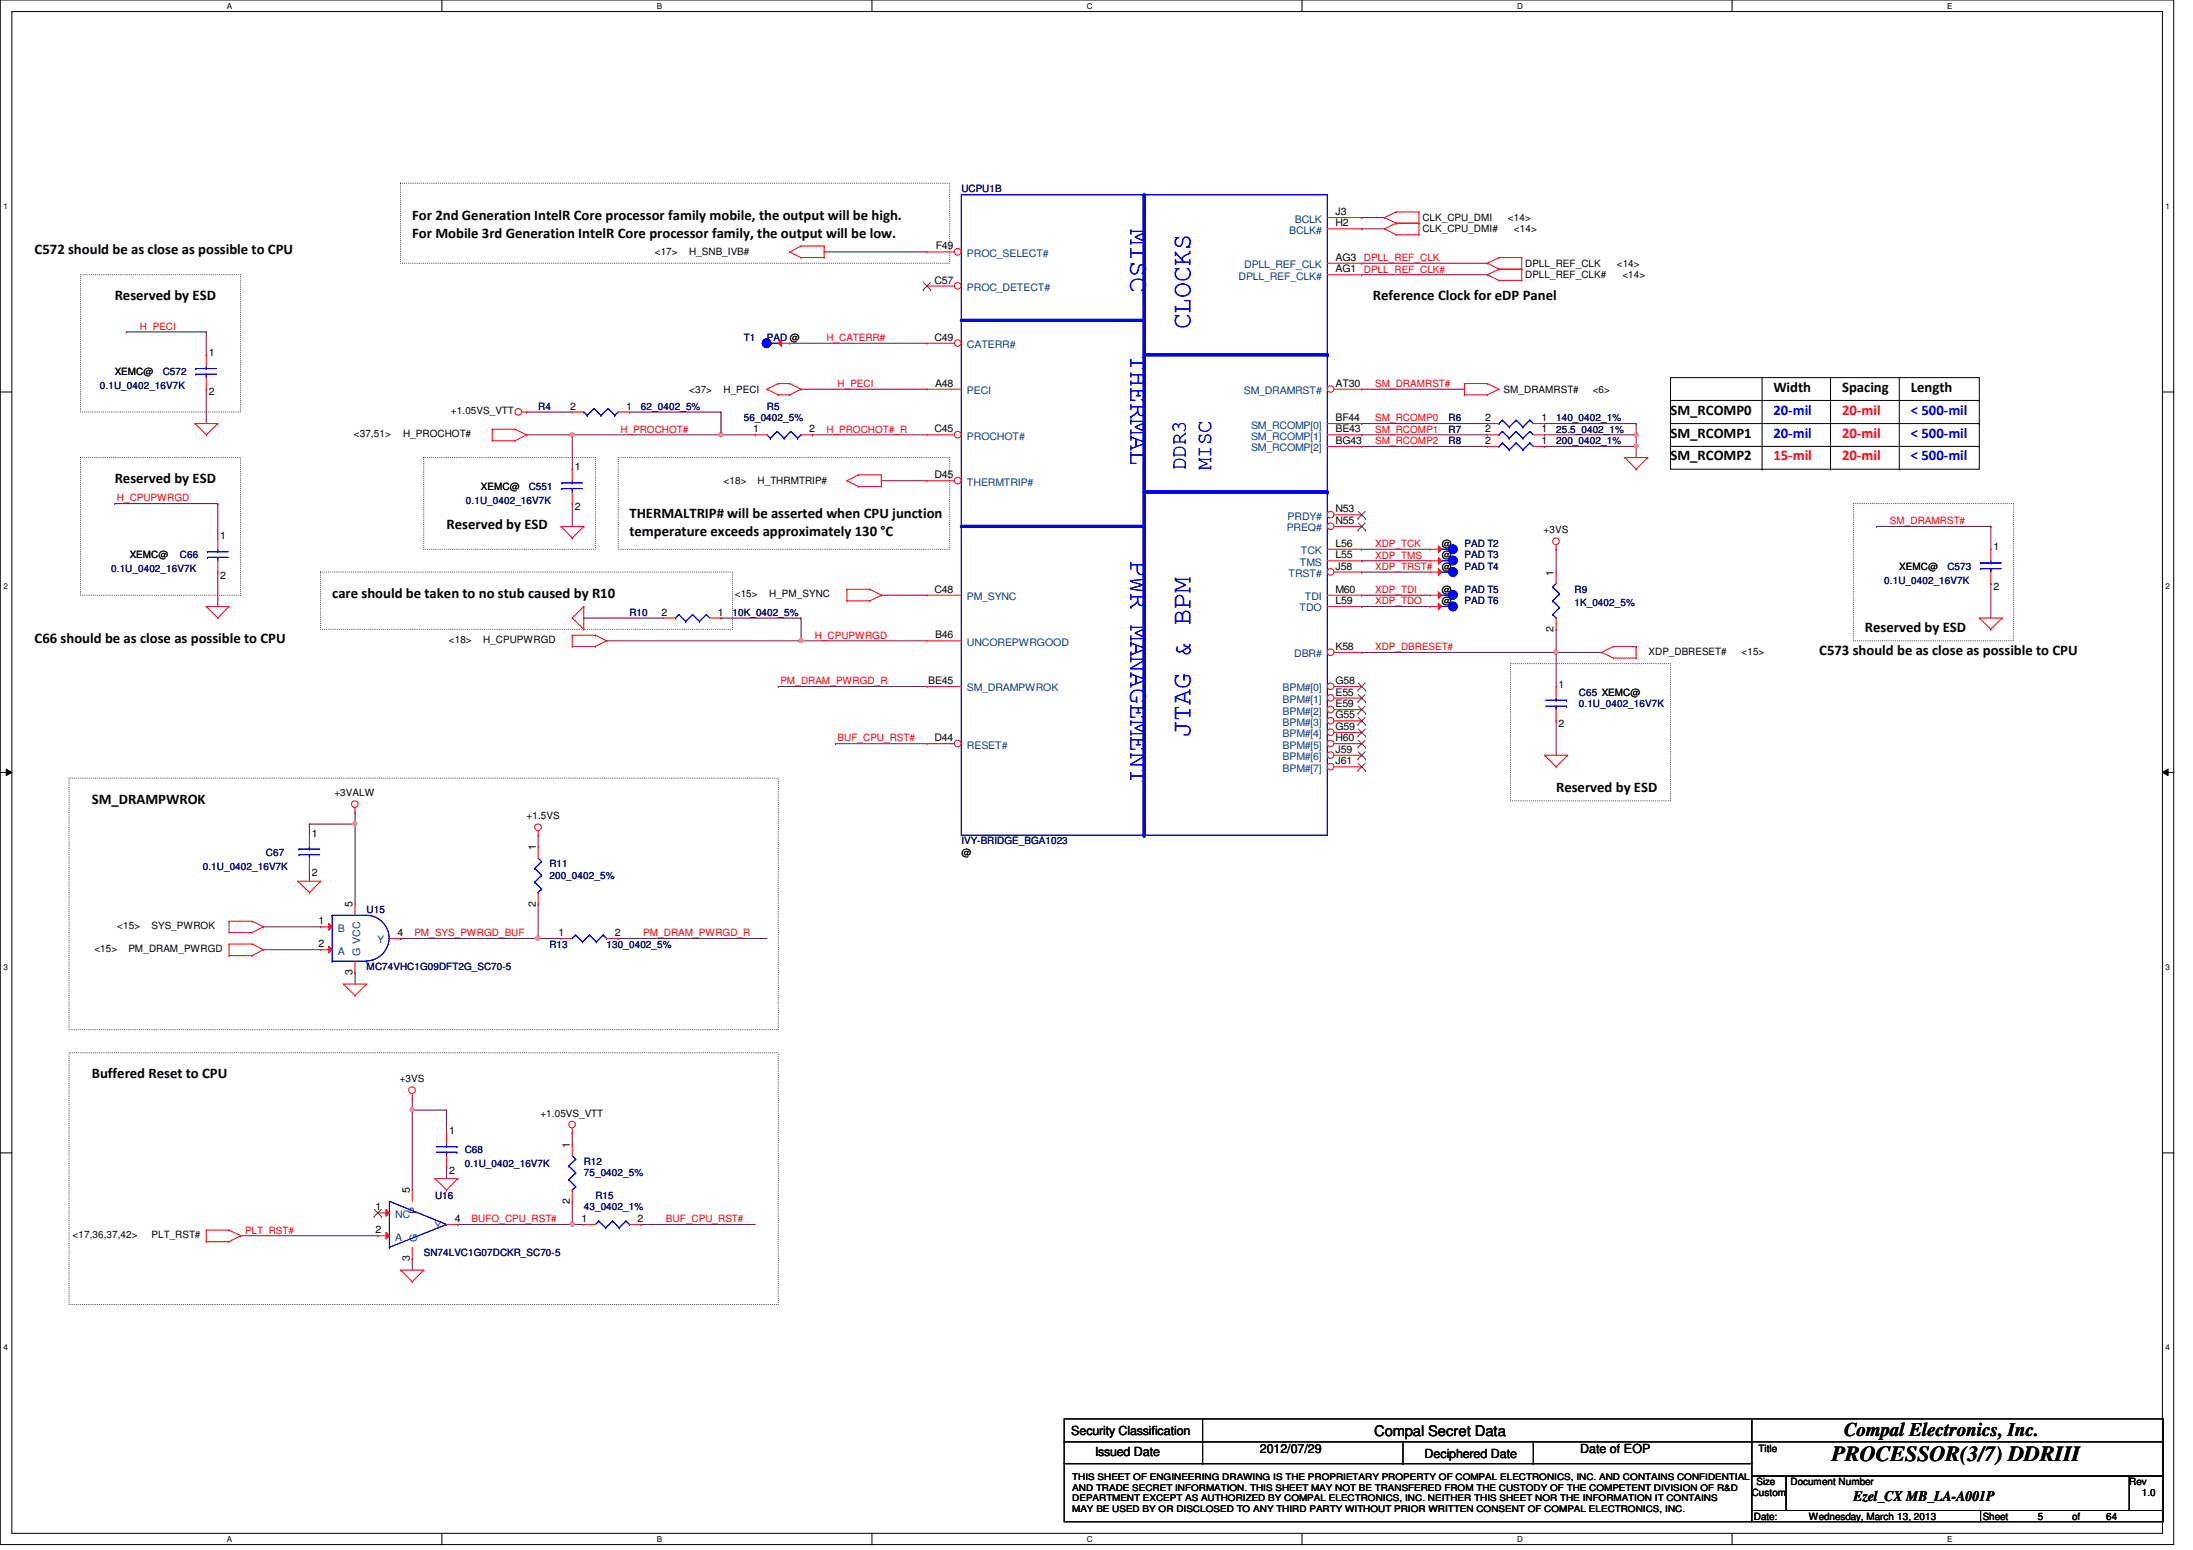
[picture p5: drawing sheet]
<svg xmlns="http://www.w3.org/2000/svg" width="297mm" height="210mm" viewBox="0 0 297 210" stroke-linecap="round" stroke-linejoin="round" font-family="sans-serif">
<path d="M0 0h294.4v209.2h-294.4zM1.6 1.6h291.3v206h-291.3z" fill="none" stroke="#000" stroke-width=".14"/>
<g fill="#fff">
<path d="M30.7 .2h.7v1.2h-.7z"/>
<path d="M30.7 207.9h.7v1.1h-.7z"/>
</g>
<path d="M59.9 0v1.6M59.9 207.6v1.6" fill="none" stroke="#000" stroke-width=".14"/>
<g fill="#fff">
<path d="M89 .2h.7v1.2h-.7z"/>
<path d="M89 207.9h.7v1.1h-.7z"/>
</g>
<path d="M118.1 0v1.6M118.1 207.6v1.6" fill="none" stroke="#000" stroke-width=".14"/>
<g fill="#fff">
<path d="M147.2 .2h.8v1.2h-.8z"/>
<path d="M147.2 207.9h.8v1.1h-.8z"/>
</g>
<path d="M176.4 0v1.6M176.4 207.6v1.6" fill="none" stroke="#000" stroke-width=".14"/>
<g fill="#fff">
<path d="M205.5 .2h.7v1.2h-.7z"/>
<path d="M205.5 207.9h.7v1.1h-.7z"/>
</g>
<path d="M234.6 0v1.6M234.6 207.6v1.6" fill="none" stroke="#000" stroke-width=".14"/>
<g fill="#fff">
<path d="M263.7 .2h.8v1.2h-.8z"/>
<path d="M263.7 207.9h.8v1.1h-.8z"/>
<path d="M.5 27.3h.6v1.2h-.6z"/>
<path d="M293.3 27.3h.6v1.2h-.6z"/>
<path d="M.5 78.8h.6v1.2h-.6z"/>
<path d="M293.3 78.8h.6v1.2h-.6z"/>
</g>
<path d="M0 53.1h1.6M292.9 53.1h1.6" fill="none" stroke="#000" stroke-width=".14"/>
<g fill="#fff">
<path d="M.5 130.3h.6v1.2h-.6z"/>
<path d="M293.3 130.3h.6v1.2h-.6z"/>
</g>
<path d="M0 104.6h1.6M.8 104.1l.8 .5-.8 .4zM292.9 104.6l.8-.5v.9zM292.9 104.6h1.6" fill="none" stroke="#000" stroke-width=".14"/>
<path d="M.8 104.1l.8 .5-.8 .4zM292.9 104.6l.8-.5v.9z" fill="#000"/>
<g fill="#fff">
<path d="M.5 181.9h.6v1.1h-.6z"/>
<path d="M293.3 181.9h.6v1.1h-.6z"/>
</g>
<g fill="none" stroke="#000" stroke-width=".14">
<path d="M226.3 51.1h41.8v12.4h-41.8zM226.3 54.2h41.8M226.3 57.4h41.8M238.7 51.1v12.4M247.9 51.1v12.4M257.3 51.1v12.4M268.1 54.2h.1M268.1 57.4h.1M226.3 60.5h41.8M238.7 63.5h.1M247.9 63.5h.1M257.3 63.5h.1"/>
<path d="M268.1 60.5h.1M0 156.1h1.6M292.9 156.1h1.6"/>
</g>
<path d="M10.9 37.2h21.7v18.6h-21.7zM54.3 24.8h74.3v10.8h-74.3zM10.9 62h21.7v18.6h-21.7zM43.4 77.5h55.8v7.7h-55.8zM57.4 62h23.2v12.4h-23.2zM83.7 62h44.9v12.4h-44.9zM251.1 68.2h21.6v18.6h-21.6zM204.6 89.9h21.7v18.6h-21.7zM9.4 105.4h96v34h-96zM9.4 142.6h96v34.1h-96z" fill="none" stroke="#000" stroke-width=".14" stroke-dasharray="0 .3"/>
<path d="M221.6 58.9h.1M221.6 58.9v1.6" fill="none" stroke="#800040" stroke-width=".14"/>
<circle cx="221.6" cy="58.9" r=".3" fill="#f0f"/>
<circle cx="221.6" cy="58.9" r=".3" fill="none" stroke="#f0f" stroke-width=".14"/>
<g fill="none" stroke="#800040" stroke-width=".14">
<path d="M107 46.5h.1M107 46.5h18.6M119.4 65.1h.1M119.4 65.1h6.2M184.4 74.4h.1M184.4 75.9h.1M184.4 77.5h.1M184.4 74.4h9.3M184.4 75.9h9.3M184.4 77.5h9.3M108.5 86.8h.1M108.5 86.8h17.1"/>
<path d="M184.4 80.6h.1M184.4 82.1h.1M184.4 80.6h9.3M184.4 82.1h9.3M210.8 88.3h.1M210.8 88.3h6.2"/>
</g>
<circle cx="210.7" cy="88.3" r=".29" fill="#f0f"/>
<circle cx="210.7" cy="88.3" r=".29" fill="none" stroke="#f0f" stroke-width=".14"/>
<path d="M111.6 34.1h.1M111.6 34.1h14M209.2 57.4h.1M209.2 58.9h.1M209.2 57.4h12.4M209.2 58.9h12.4M209.2 60.5h.1M209.2 60.5h12.4M221.6 60.5h.1M221.6 60.5v1.5" fill="none" stroke="#800040" stroke-width=".14"/>
<circle cx="221.6" cy="60.4" r=".3" fill="#f0f"/>
<circle cx="221.6" cy="60.4" r=".3" fill="none" stroke="#f0f" stroke-width=".14"/>
<path d="M97.7 58.9h.1M97.7 58.9h4.6M110.1 58.9h.1M110.1 58.9h15.5M184.4 58.9h.1M184.4 57.4h.1M184.4 58.9h17.1M184.4 57.4h17.1M184.4 60.5h.1M184.4 60.5h17.1" fill="none" stroke="#800040" stroke-width=".14"/>
<circle cx="97.7" cy="58.9" r=".3" fill="#f0f"/>
<circle cx="97.7" cy="58.9" r=".3" fill="none" stroke="#f0f" stroke-width=".14"/>
<path d="M71.3 55.8h.1M71.3 55.8h6.2M77.5 58.9h.1M85.3 55.8h.1M85.3 55.8h12.4M97.7 55.8h.1M97.7 55.8v3.1h-20.2" fill="none" stroke="#800040" stroke-width=".14"/>
<circle cx="77.5" cy="58.9" r=".3" fill="#f0f"/>
<circle cx="77.5" cy="58.9" r=".3" fill="none" stroke="#f0f" stroke-width=".14"/>
<g fill="none" stroke="#800040" stroke-width=".14">
<path d="M184.4 31h.1M184.4 29.5h.1M184.4 37.2h.1M184.4 35.6h.1M184.4 31h3.1M184.4 29.5h3.1M184.4 37.2h17.1M184.4 35.6h17.1M108.5 52.7h.1M108.5 52.7h17.1M184.4 52.7h.1M184.4 52.7h14"/>
<path d="M221.6 57.4h.1M221.6 57.4v1.5M97.7 83.7h.1M97.7 83.7h10.8M105.4 93h.1M105.4 93h20.2M108.5 83.7h.1M108.5 83.7v3.1M119.4 80.6h.1M119.4 80.6h6.2"/>
</g>
<circle cx="108.5" cy="86.8" r=".29" fill="#f0f"/>
<circle cx="108.5" cy="86.8" r=".29" fill="none" stroke="#f0f" stroke-width=".14"/>
<g fill="none" stroke="#800040" stroke-width=".14">
<path d="M79.1 83.7h.1M79.1 83.7h10.8M82.2 86.8h.1M82.2 86.8h26.3M41.9 111.6h.1M41.9 111.6h6.2M41.9 111.6v1.5M72.9 113.1h.1M72.9 113.1v1.6M48.1 131.7h.1M48.1 131.7v1.6M54.3 127.1h.1"/>
<path d="M54.3 127.1h21.7M72.9 122.4h.1M72.9 127.1h.1M72.9 122.4v4.7"/>
</g>
<circle cx="72.9" cy="127" r=".3" fill="#f0f"/>
<circle cx="72.9" cy="127" r=".3" fill="none" stroke="#f0f" stroke-width=".14"/>
<path d="M48.1 110h.1M48.1 111.6h.1M48.1 110v12.4M35.7 125.5h.1M35.7 125.5h7.7" fill="none" stroke="#800040" stroke-width=".14"/>
<circle cx="48" cy="111.5" r=".29" fill="#f0f"/>
<circle cx="48" cy="111.5" r=".29" fill="none" stroke="#f0f" stroke-width=".14"/>
<path d="M35.7 128.6h.1M35.7 128.6h7.7M83.7 127.1h.1M83.7 127.1h20.2M55.8 150.3h.1M55.8 148.8h.1M55.8 150.3h4.7M55.8 148.8v1.5M77.5 165.8h.1M77.5 165.8h1.6" fill="none" stroke="#800040" stroke-width=".14"/>
<circle cx="77.5" cy="165.8" r=".3" fill="#f0f"/>
<circle cx="77.5" cy="165.8" r=".3" fill="none" stroke="#f0f" stroke-width=".14"/>
<path d="M55.8 150.3h.1M55.8 150.3v10.9M60.5 150.3h.1M60.5 150.3v3.1M77.5 153.4h.1M77.5 153.4v1.5M55.8 170.4h.1M55.8 170.4v1.6M77.5 162.7h.1M77.5 162.7v3.1M86.8 165.8h.1M86.8 165.8h15.5" fill="none" stroke="#800040" stroke-width=".14"/>
<circle cx="55.8" cy="150.3" r=".29" fill="#f0f"/>
<circle cx="55.8" cy="150.3" r=".29" fill="none" stroke="#f0f" stroke-width=".14"/>
<g fill="none" stroke="#800040" stroke-width=".14">
<path d="M17.1 45h.1M17.1 45h10.8M27.9 45h.1M27.9 52.7h.1M27.9 45v3M27.9 52.7v4.7M71.3 58.9h.1M71.3 58.9h6.2v4.6M15.5 68.2h.1M15.5 68.2h14M29.5 77.5h.1M29.5 68.2h.1"/>
<path d="M29.5 68.2v4.7M29.5 77.5v4.6M77.5 63.5h.1M77.5 68.2h.1M77.5 68.2v3.1M210.8 74.4h.1M210.8 74.4v3.1M254.2 71.3h.1M254.2 71.3h15.5M269.7 71.3h.1M269.7 79h.1M269.7 71.3v3.1"/>
<path d="M269.7 79v4.7M184.4 88.3h.1M184.4 88.3h26.4M210.8 85.2h.1M210.8 88.3h.1M210.8 97.6h.1M210.8 85.2v7.8M210.8 97.6v4.7M41.9 117.8h.1M41.9 117.8v1.5M113.2 100.7h.1M113.2 100.7h12.4"/>
<path d="M60.5 158.1h.1M60.5 158.1v1.5M32.6 167.3h.1M32.6 167.3h18.6M62 165.8h.1M62 165.8h15.5"/>
</g>
<g fill="none" stroke="#f00" stroke-width=".14">
<path d="M107 34.1h.1M107 34.1l1.5 .8M108.5 33.3h.1M108.5 34.9h.1M108.5 33.3l-1.5 .8M108.5 33.3h3.1M108.5 34.9h3.1M111.6 33.3h.1M111.6 34.9h.1M111.6 33.3v1.6M187.5 31h.1M187.5 29.5h.1"/>
<path d="M187.5 31l1.6 .8M187.5 29.5l1.6 .7M189.1 31.8h.1M189.1 30.2h.1M189.1 28.7h.1M189.1 31.8h3.1M189.1 30.2l-1.6 .8M189.1 30.2h3.1M189.1 28.7l-1.6 .8M189.1 28.7h3.1M192.2 30.2h.1M192.2 31.8h.1"/>
<path d="M192.2 28.7h.1M192.2 28.7v3.1M201.5 35.6h.1M201.5 37.2h.1M201.5 35.6l1.5 .8M201.5 37.2l1.5 .8M203 36.4h.1M203 34.9h.1M203 38h.1M203 34.9h3.1M203 36.4h3.1M203 34.9l-1.5 .7"/>
<path d="M203 38h3.1M203 36.4l-1.5 .8M206.1 34.9h.1M206.1 36.4h.1M206.1 38h.1M206.1 34.9v3.1M26.4 57.4h.1M26.4 57.4h3.1M26.4 57.4l1.5 1.5M27.9 58.9h.1M29.5 57.4h.1M29.5 57.4l-1.6 1.5"/>
<path d="M66.7 59.7h.1M66.7 58.1h.1M66.7 58.1h3.1M66.7 59.7h3.1M66.7 58.1v1.6M69.8 58.1h.1M69.8 59.7h.1M69.8 58.1l1.5 .8M70.7 55.8h.6M71.3 58.9h.1M71.3 55.8h.1M71.3 58.9l-1.5 .8"/>
<path d="M103.9 52.7h.1M103.9 52.7l1.5 .8M105.4 51.9h.1M105.4 53.5h.1M105.4 51.9h1.6M105.4 53.5h1.6M105.4 51.9l-1.5 .8M107 51.9h.1M107 53.5h.1M107 51.9l1.5 .8M108.5 52.7h.1M108.5 52.7l-1.5 .8"/>
<path d="M198.4 51.9h.1M198.4 53.5h.1M198.4 51.9h3.1M198.4 51.9v1.6M198.4 53.5h3.1M201.5 51.9h.1M201.5 53.5h.1M201.5 58.9h.1M201.5 51.9l1.5 .8M201.5 58.9h1.5M203 52.7h.1M203 52.7l-1.5 .8"/>
<path d="M207.7 58.9h1.5M209.2 58.9h.1M29.5 72.9h.1M29.5 77.5h.1M29.5 72.9v1.5M29.5 75.9v1.6M76 71.3h.1M76 71.3h3.1M76 71.3l1.5 1.6M77.5 72.9h.1M79.1 71.3h.1M79.1 71.3l-1.6 1.6"/>
<path d="M114.7 65.1h.1M114.7 79.8h.1M114.7 65.1l1.5 .8M114.7 79.8h3.1M114.7 79.8v1.6M116.2 64.3h.1M116.2 65.9h.1M116.2 64.3l-1.5 .8M116.2 64.3h3.2M116.2 65.9h3.2M117.8 79.8h.1M117.8 79.8l1.6 .8"/>
<path d="M119.4 64.3h.1M119.4 65.9h.1M119.4 64.3v1.6M210.8 74.4h.1M210.8 73.8v.6M220.1 62h.1M220.1 62h3.1M220.1 62l1.5 1.5M221.6 63.5h.1M223.2 62h.1M223.2 62l-1.6 1.5M27.9 82.1h.1"/>
<path d="M27.9 82.1h3.1M27.9 82.1l1.6 1.6M29.5 83.7h.1M31 82.1h.1M31 82.1l-1.5 1.6M77.5 87.5h.1M77.5 86h.1M77.5 83.7h.1M77.5 87.5h3.1M77.5 86h3.1M77.5 86v1.5M77.5 83.7l1.6 1.5"/>
<path d="M79.1 85.2h.1M79.1 82.1h.1M79.1 82.1v3.1M79.1 82.1l-1.6 1.6M80.6 86h.1M80.6 87.5h.1M80.6 86l1.6 .8M82.2 86.8h.1M82.2 86.8l-1.6 .7M114.7 81.4h.1M114.7 81.4h3.1M117.8 81.4h.1"/>
<path d="M119.4 80.6h.1M119.4 80.6l-1.6 .8M217 88.3h.1M217 88.3l1.5 .8M218.5 87.5h.1M218.5 89.1h.1M218.5 87.5h3.1M218.5 87.5l-1.5 .8M218.5 89.1h3.1M221.6 89.1h.1M221.6 87.5h.1M221.6 87.5v1.6"/>
<path d="M268.1 83.7h.1M268.1 83.7h3.1M268.1 83.7l1.6 1.5M269.7 85.2h.1M271.2 83.7h.1M271.2 83.7l-1.5 1.5M40.3 119.3h.1M40.3 119.3h3.1M40.3 119.3l1.6 1.6M43.4 119.3h.1M43.4 119.3l-1.5 1.6M48.1 110h.1"/>
<path d="M48.1 109.4v.6M72.9 113.1h.1M72.9 114.7h.1M72.9 112.5v.6M72.9 114.7v1.5M209.2 102.3h.1M209.2 102.3h3.1M209.2 102.3l1.6 1.5M210.8 103.8h.1M212.3 102.3h.1M212.3 102.3l-1.5 1.5M31 129.4h.1"/>
<path d="M31 127.8h.1M31 126.3h.1M31 124.8h.1M31 127.8h3.2M31 129.4h3.2M31 124.8v1.5M31 127.8v1.6M31 124.8h3.2M31 126.3h3.2M34.2 127.8h.1M34.2 129.4h.1M34.2 124.8h.1"/>
<path d="M34.2 126.3h.1M34.2 127.8l1.5 .8M34.2 124.8l1.5 .7M35.7 128.6h.1M35.7 125.5h.1M35.7 128.6l-1.5 .8M35.7 125.5l-1.5 .8M41.9 120.9h.1M46.5 133.3h.1M46.5 133.3h3.2M46.5 133.3l1.6 1.5M48.1 134.8h.1"/>
<path d="M49.7 133.3h.1M49.7 133.3l-1.6 1.5M72.9 122.4h.1M72.9 120.9v1.5M55.8 148.8h.1M55.8 148.1v.7M58.9 159.6h.1M58.9 159.6h3.1M58.9 159.6l1.6 1.6M62 159.6h.1M62 159.6l-1.5 1.6M77.5 153.4h.1"/>
<path d="M77.5 152.8v.6M27.9 168.1h.1M27.9 166.6h.1M27.9 166.6h3.1M27.9 168.1h3.1M27.9 166.6v1.5M31 166.6h.1M31 168.1h.1M31 166.6l1.6 .7M32.6 167.3h.1M32.6 167.3l-1.6 .8M54.3 172h.1"/>
<path d="M54.3 172h3.1M54.3 172l1.5 1.6M55.8 173.6h.1M57.4 172h.1M57.4 172l-1.6 1.6M60.5 161.2h.1"/>
<circle cx="70.2" cy="55.8" r=".45"/>
<circle cx="210.7" cy="73.3" r=".45"/>
<circle cx="48.1" cy="108.9" r=".45"/>
<circle cx="72.9" cy="112" r=".45"/>
<circle cx="55.8" cy="147.6" r=".45"/>
<circle cx="77.5" cy="152.3" r=".45"/>
</g>
<g fill="none" stroke="#000" stroke-width=".14">
<path d="M144.1 192.2h93.2v3h-93.2zM144.1 195.2h93.2v3h-93.2zM144.1 198.2h93.2v7.9h-93.2zM162.9 195.2h.1M162.9 198.2h.1M162.9 192.2v6M190 198.2h.1M190 195.2v3M207.7 198.2h.1M207.7 195.2v3M237.3 192.2h55.7v3h-55.7zM237.3 195.2h55.7v4.7h-55.7z"/>
<path d="M237.3 199.9h4.6v4.7h-4.6zM241.9 199.9h46.5v4.7h-46.5zM288.4 199.9h4.6v4.7h-4.6zM237.3 204.6h31v1.5h-31zM268.3 204.6h24.7v1.5h-24.7z"/>
</g>
<g fill="none" stroke="#00f" stroke-width=".14">
<path d="M130.2 26.4h49.6v86.7h-49.6zM203 58.9h.1M203.5 58.4h.1M203.5 58.4l.9 1M203.5 58.4l-.5 .5M204.4 59.4h.1M205.4 58.4h.1M205.4 58.4l.9 1M205.4 58.4l-1 1M206.3 59.4h.1M207.2 58.4h.1M207.2 58.4l.5 .5"/>
<path d="M207.2 58.4l-.9 1M28.1 75.5h.1M28.1 74.7h.1M28.1 75.5h2.8M28.1 74.7h2.8M29.5 74.7h.1M29.5 75.5h.1M29.5 74.4v.3M29.5 75.5v.4M72.4 117.6h.1M72.4 119.5h.1M72.4 117.6l1 .9"/>
<path d="M72.4 119.5l1 .9M72.9 116.2l.5 .5M73.4 116.7h.1M73.4 118.5h.1M73.4 116.7l-1 .9M73.4 118.5l-1 1M72.9 120.9h.1M73.4 120.4h.1M73.4 120.4l-.5 .5"/>
</g>
<path d="M155 26.4v86.7" fill="none" stroke="#00f" stroke-width=".42"/>
<circle cx="155" cy="113.1" r=".21" fill="#00f"/>
<path d="M155 48h24.8" fill="none" stroke="#00f" stroke-width=".42"/>
<circle cx="179.8" cy="48" r=".21" fill="#00f"/>
<path d="M130.2 43.4h24.8" fill="none" stroke="#00f" stroke-width=".42"/>
<circle cx="155" cy="43.4" r=".21" fill="#00f"/>
<path d="M130.2 71.3h24.8" fill="none" stroke="#00f" stroke-width=".42"/>
<circle cx="155" cy="71.3" r=".21" fill="#00f"/>
<path d="M155 66.6h24.8" fill="none" stroke="#00f" stroke-width=".42"/>
<circle cx="179.8" cy="66.6" r=".21" fill="#00f"/>
<path d="M130.2 26.4h49.6v86.7h-49.6z" fill="none" stroke="#00f" stroke-width=".14"/>
<path d="M155 26.4v86.7" fill="none" stroke="#00f" stroke-width=".42"/>
<circle cx="155" cy="113.1" r=".21" fill="#00f"/>
<path d="M155 48h24.8" fill="none" stroke="#00f" stroke-width=".42"/>
<circle cx="179.8" cy="48" r=".21" fill="#00f"/>
<path d="M130.2 43.4h24.8" fill="none" stroke="#00f" stroke-width=".42"/>
<circle cx="155" cy="43.4" r=".21" fill="#00f"/>
<path d="M130.2 71.3h24.8" fill="none" stroke="#00f" stroke-width=".42"/>
<circle cx="155" cy="71.3" r=".21" fill="#00f"/>
<path d="M155 66.6h24.8" fill="none" stroke="#00f" stroke-width=".42"/>
<circle cx="179.8" cy="66.6" r=".21" fill="#00f"/>
<path d="M179.8 58.9h4.6M184.4 58.9h.1M179.8 60.5h4.6M184.4 60.5h.1" fill="none" stroke="#f00" stroke-width=".14"/>
<circle cx="180.2" cy="52.7" r=".45" fill="#fff"/>
<g fill="none" stroke="#f00" stroke-width=".14">
<path d="M179.8 31h4.6M179.8 29.5h4.6M179.8 37.2h4.6M179.8 35.6h4.6M184.4 31h.1M184.4 29.5h.1M184.4 37.2h.1M184.4 35.6h.1M179.8 57.4h4.6M180.7 52.7h3.7M184.4 52.7h.1M184.4 57.4h.1"/>
<circle cx="180.2" cy="52.7" r=".45"/>
</g>
<circle cx="129.7" cy="46.5" r=".45" fill="#fff"/>
<g fill="none" stroke="#f00" stroke-width=".14">
<path d="M125.6 46.5h.1M125.6 52.7h.1M125.6 46.5h3.7M125.6 52.7h4.6"/>
<circle cx="129.7" cy="46.5" r=".45"/>
</g>
<circle cx="129.7" cy="58.9" r=".45" fill="#fff"/>
<g fill="none" stroke="#f00" stroke-width=".14">
<path d="M125.6 58.9h.1M125.6 58.9h3.7"/>
<circle cx="129.7" cy="58.9" r=".45"/>
</g>
<circle cx="129.7" cy="65.1" r=".45" fill="#fff"/>
<g fill="none" stroke="#f00" stroke-width=".14">
<path d="M125.6 65.1h.1M125.6 65.1h3.7M125.6 93h.1M125.6 93h4.6"/>
<circle cx="129.7" cy="65.1" r=".45"/>
</g>
<circle cx="129.7" cy="100.7" r=".45" fill="#fff"/>
<g fill="none" stroke="#f00" stroke-width=".14">
<path d="M125.6 100.7h.1M125.6 100.7h3.7"/>
<circle cx="129.7" cy="100.7" r=".45"/>
</g>
<circle cx="180.2" cy="69.7" r=".45" fill="#fff"/>
<g fill="none" stroke="#f00" stroke-width=".14">
<path d="M180.7 69.7h3.7M184.4 69.7h.1"/>
<circle cx="180.2" cy="69.7" r=".45"/>
</g>
<path d="M183.9 70.2h.1M184 69.3l1 .9M184.9 69.3l-1 .9M185 70.2h.1" fill="none" stroke="#804000" stroke-width=".14"/>
<circle cx="180.2" cy="71.3" r=".45" fill="#fff"/>
<g fill="none" stroke="#f00" stroke-width=".14">
<path d="M179.8 74.4h4.6M179.8 75.9h4.6M180.7 71.3h3.7M184.4 71.3h.1M184.4 74.4h.1M184.4 75.9h.1"/>
<circle cx="180.2" cy="71.3" r=".45"/>
</g>
<path d="M183.9 71.8h.1M184 70.8l1 1M184.9 70.8l-1 1M185 71.8h.1" fill="none" stroke="#804000" stroke-width=".14"/>
<circle cx="180.2" cy="77.4" r=".45" fill="#fff"/>
<g fill="none" stroke="#f00" stroke-width=".14">
<path d="M180.7 77.5h3.7M184.4 77.5h.1M179.8 80.6h4.6M179.8 82.1h4.6M184.4 80.6h.1M184.4 82.1h.1"/>
<circle cx="180.2" cy="77.4" r=".45"/>
</g>
<circle cx="180.2" cy="88.3" r=".45" fill="#fff"/>
<g fill="none" stroke="#f00" stroke-width=".14">
<path d="M180.7 88.3h3.7M184.4 88.3h.1"/>
<circle cx="180.2" cy="88.3" r=".45"/>
</g>
<circle cx="180.2" cy="92.9" r=".45" fill="#fff"/>
<g fill="none" stroke="#f00" stroke-width=".14">
<path d="M180.7 93h3.7M184.4 93h.1"/>
<circle cx="180.2" cy="92.9" r=".45"/>
</g>
<path d="M183.9 93.5h.1M184 92.5l1 1M184.9 92.5l-1 1M185 93.5h.1" fill="none" stroke="#804000" stroke-width=".14"/>
<circle cx="180.2" cy="94.5" r=".45" fill="#fff"/>
<g fill="none" stroke="#f00" stroke-width=".14">
<path d="M180.7 94.5h3.7M184.4 94.5h.1"/>
<circle cx="180.2" cy="94.5" r=".45"/>
</g>
<path d="M183.9 95h.1M184 94.1l1 .9M184.9 94.1l-1 .9M185 95h.1" fill="none" stroke="#804000" stroke-width=".14"/>
<circle cx="180.2" cy="96.1" r=".45" fill="#fff"/>
<g fill="none" stroke="#f00" stroke-width=".14">
<path d="M180.7 96.1h3.7M184.4 96.1h.1"/>
<circle cx="180.2" cy="96.1" r=".45"/>
</g>
<path d="M183.9 96.6h.1M184 95.6l1 1M184.9 95.6l-1 1M185 96.6h.1" fill="none" stroke="#804000" stroke-width=".14"/>
<circle cx="180.2" cy="97.6" r=".45" fill="#fff"/>
<g fill="none" stroke="#f00" stroke-width=".14">
<path d="M180.7 97.6h3.7M184.4 97.6h.1"/>
<circle cx="180.2" cy="97.6" r=".45"/>
</g>
<path d="M183.9 98.1h.1M184 97.2l1 .9M184.9 97.2l-1 .9M185 98.1h.1" fill="none" stroke="#804000" stroke-width=".14"/>
<circle cx="180.2" cy="99.2" r=".45" fill="#fff"/>
<g fill="none" stroke="#f00" stroke-width=".14">
<path d="M180.7 99.2h3.7M184.4 99.2h.1"/>
<circle cx="180.2" cy="99.2" r=".45"/>
</g>
<path d="M183.9 99.7h.1M184 98.7l1 1M184.9 98.7l-1 1M185 99.7h.1" fill="none" stroke="#804000" stroke-width=".14"/>
<circle cx="180.2" cy="100.7" r=".45" fill="#fff"/>
<g fill="none" stroke="#f00" stroke-width=".14">
<path d="M180.7 100.7h3.7M184.4 100.7h.1"/>
<circle cx="180.2" cy="100.7" r=".45"/>
</g>
<path d="M183.9 101.2h.1M184 100.2l1 1M184.9 100.2l-1 1M185 101.2h.1" fill="none" stroke="#804000" stroke-width=".14"/>
<circle cx="180.2" cy="102.3" r=".45" fill="#fff"/>
<g fill="none" stroke="#f00" stroke-width=".14">
<path d="M180.7 102.3h3.7M184.4 102.3h.1"/>
<circle cx="180.2" cy="102.3" r=".45"/>
</g>
<path d="M183.9 102.8h.1M184 101.8l1 1M184.9 101.8l-1 1M185 102.8h.1" fill="none" stroke="#804000" stroke-width=".14"/>
<circle cx="180.2" cy="103.8" r=".45" fill="#fff"/>
<g fill="none" stroke="#f00" stroke-width=".14">
<path d="M125.6 80.6h.1M125.6 80.6h4.6M180.7 103.8h3.7M184.4 103.8h.1"/>
<circle cx="180.2" cy="103.8" r=".45"/>
</g>
<path d="M183.9 104.4h.1M184 103.4l1 1M184.9 103.4l-1 1M185 104.4h.1" fill="none" stroke="#804000" stroke-width=".14"/>
<circle cx="129.7" cy="38.7" r=".45" fill="#fff"/>
<g fill="none" stroke="#f00" stroke-width=".14">
<path d="M125.6 38.7h.1M125.6 38.7h3.7"/>
<circle cx="129.7" cy="38.7" r=".45"/>
</g>
<path d="M125 39.2h.1M125.1 38.3l1 .9M126 38.3l-1 .9M126.1 39.2h.1" fill="none" stroke="#804000" stroke-width=".14"/>
<circle cx="129.7" cy="34.1" r=".45" fill="#fff"/>
<g fill="none" stroke="#f00" stroke-width=".14">
<path d="M125.6 34.1h.1M125.6 34.1h3.7M125.6 86.8h.1M125.6 86.8h4.6"/>
<circle cx="129.7" cy="34.1" r=".45"/>
</g>
<circle cx="196.8" cy="80.6" r=".59" fill="#00f"/>
<g fill="none" stroke="#00f" stroke-width=".14">
<path d="M195.3 80.6h.9M196.2 80.6h.1"/>
<circle cx="196.8" cy="80.6" r=".59"/>
</g>
<circle cx="196.8" cy="80.6" r=".59" fill="#00f"/>
<g fill="none" stroke="#00f" stroke-width=".14">
<path d="M195.3 80.6h.9M196.2 80.6h.1"/>
<circle cx="196.8" cy="80.6" r=".59"/>
</g>
<path d="M194.8 80.1l.5 .5-.5 .5z" fill="#f00"/>
<g fill="none" stroke="#f00" stroke-width=".14">
<path d="M77.5 63.5h.1M77.5 68.2h.1M77.5 63.5v1.6M77.5 66.6v1.6M193.7 80.6h.1M193.7 80.6h1.6M194.8 80.1l.5 .5-.5 .5zM76 127.1h.1M76 127.1h1.5M82.2 127.1h1.5M83.7 127.1h.1M79.1 165.8h.1"/>
<path d="M79.1 165.8h1.5M85.3 165.8h1.5M86.8 165.8h.1"/>
</g>
<g fill="none" stroke="#00f" stroke-width=".14">
<path d="M76.1 66.2h.1M76.1 65.4h.1M76.1 66.2h2.8M76.1 65.4h2.8M77.5 65.4h.1M77.5 66.2h.1M77.5 65.1v.3M77.5 66.2v.4M78 126.6h.1M78 126.6l-.5 .5M78 126.6l.9 1M78.9 127.6h.1"/>
<path d="M79.8 126.6h.1M79.8 126.6l-.9 1M79.8 126.6l1 1M80.8 127.6h.1M81.7 126.6h.1M81.7 126.6l-.9 1M81.7 126.6l.5 .5M82.2 127.1h.1M81.1 165.4h.1M81.1 165.4l-.5 .4M81.1 165.4l.9 .9M82 166.3h.1"/>
<path d="M83 165.4h.1M83 165.4l-1 .9M83 165.4l.9 .9M83.9 166.3h.1M84.8 165.4h.1M84.8 165.4l-.9 .9M84.8 165.4l.5 .4M85.3 165.8h.1"/>
</g>
<circle cx="196.8" cy="75.9" r=".59" fill="#00f"/>
<g fill="none" stroke="#00f" stroke-width=".14">
<path d="M195.3 75.9h.9M196.2 75.9h.1"/>
<circle cx="196.8" cy="75.9" r=".59"/>
</g>
<circle cx="196.8" cy="75.9" r=".59" fill="#00f"/>
<g fill="none" stroke="#00f" stroke-width=".14">
<path d="M195.3 75.9h.9M196.2 75.9h.1"/>
<circle cx="196.8" cy="75.9" r=".59"/>
</g>
<path d="M194.8 75.5l.5 .4-.5 .5z" fill="#f00"/>
<path d="M193.7 75.9h.1M193.7 75.9h1.6M194.8 75.5l.5 .4-.5 .5z" fill="none" stroke="#f00" stroke-width=".14"/>
<circle cx="103.8" cy="46.5" r=".59" fill="#00f"/>
<g fill="none" stroke="#00f" stroke-width=".14">
<path d="M104.5 46.5h.1M104.5 46.5h.9"/>
<circle cx="103.8" cy="46.5" r=".59"/>
</g>
<circle cx="103.8" cy="46.5" r=".59" fill="#00f"/>
<g fill="none" stroke="#00f" stroke-width=".14">
<path d="M104.5 46.5h.1M104.5 46.5h.9"/>
<circle cx="103.8" cy="46.5" r=".59"/>
</g>
<path d="M105.4 46.5l.5-.5v.9z" fill="#f00"/>
<g fill="none" stroke="#f00" stroke-width=".14">
<path d="M27.9 48h.1M27.9 52.7h.1M27.9 48v1.6M27.9 51.1v1.6M77.5 55.8h.1M77.5 55.8h1.6M83.7 55.8h1.6M85.3 55.8h.1M105.4 46.5l.5-.5v.9zM105.4 46.5h1.6M107 46.5h.1M269.7 74.4h.1"/>
<path d="M269.7 79h.1M269.7 74.4v1.5M269.7 77.5v1.5M89.9 83.7h.1M89.9 83.7h1.6M96.1 83.7h1.6M97.7 83.7h.1M41.9 113.1h.1M41.9 117.8h.1M41.9 113.1v1.6M41.9 116.2v1.6M60.5 153.4h.1"/>
<path d="M60.5 158.1h.1M60.5 153.4v1.5M60.5 156.5v1.6M77.5 154.9h.1M77.5 154.9v1.6M77.5 162.7h.1M77.5 161.2v1.5"/>
</g>
<g fill="none" stroke="#00f" stroke-width=".14">
<path d="M26.5 50.7h.1M26.5 49.9h.1M26.5 50.7h2.8M26.5 49.9h2.8M27.9 49.9h.1M27.9 50.7h.1M27.9 49.6v.3M27.9 50.7v.4M79.1 55.8h.1M79.1 55.8l.4 .5M79.5 56.3h.1M80.5 55.3h.1"/>
<path d="M80.5 55.3l.9 1M80.5 55.3l-1 1M81.4 56.3h.1M82.3 55.3h.1M82.3 55.3l1 1M82.3 55.3l-.9 1M83.3 56.3h.1M83.7 55.8l-.4 .5M268.3 77h.1M268.3 76.2h.1M268.3 77h2.8M268.3 76.2h2.8"/>
<path d="M269.7 76.2h.1M269.7 77h.1M269.7 75.9v.3M269.7 77v.5M91.5 83.7h.1M91.9 83.2h.1M91.9 83.2l1 1M91.9 83.2l-.4 .5M92.9 84.2h.1M93.8 83.2h.1M93.8 83.2l.9 1M93.8 83.2l-.9 1"/>
<path d="M94.7 84.2h.1M95.7 83.2h.1M95.7 83.2l.4 .5M95.7 83.2l-1 1M40.5 115.7h.1M40.5 115h.1M40.5 115.7h2.8M40.5 115h2.8M41.9 115h.1M41.9 115.7h.1M41.9 114.7v.3M41.9 115.7v.5"/>
<path d="M59.1 156h2.8M59.1 155.3h2.8M60.5 155.3h.1M60.5 156h.1M60.5 154.9v.4M60.5 156v.5M61.9 156h.1M61.9 155.3h.1M77 157.9h.1M77 159.8h.1M77 157.9l1 .9M77 159.8l1 .9"/>
<path d="M77.5 156.5l.5 .5M78 157h.1M78 158.8h.1M78 157l-1 .9M78 158.8l-1 1M77.5 161.2h.1M78 160.7h.1M78 160.7l-.5 .5"/>
</g>
<circle cx="196.8" cy="77.5" r=".59" fill="#00f"/>
<g fill="none" stroke="#00f" stroke-width=".14">
<path d="M195.3 77.5h.9M196.2 77.5h.1"/>
<circle cx="196.8" cy="77.5" r=".59"/>
</g>
<circle cx="196.8" cy="77.5" r=".59" fill="#00f"/>
<g fill="none" stroke="#00f" stroke-width=".14">
<path d="M195.3 77.5h.9M196.2 77.5h.1"/>
<circle cx="196.8" cy="77.5" r=".59"/>
</g>
<path d="M194.8 77l.5 .5-.5 .4z" fill="#f00"/>
<path d="M102.3 58.9h.1M102.3 58.9h1.6M108.5 58.9h1.6M110.1 58.9h.1M193.7 77.5h.1M193.7 77.5h1.6M194.8 77l.5 .5-.5 .4z" fill="none" stroke="#f00" stroke-width=".14"/>
<g fill="none" stroke="#00f" stroke-width=".14">
<path d="M103.9 58.9l.4 .5M104.3 59.4h.1M105.3 58.4h.1M105.3 58.4l-1 1M105.3 58.4l.9 1M106.2 59.4h.1M107.1 58.4h.1M107.1 58.4l-.9 1M107.1 58.4l.9 1M108 59.4h.1M108.5 58.9h.1M108.5 58.9l-.5 .5"/>
<path d="M45 124h.1M45 130.2h.1M45 124h4.7a3.1 3.1 0 0 1 3 3 3.1 3.1 0 0 1-3 3.1M45 124v6.2M45 130.2h4.7M49.7 130.2h.1"/>
</g>
<path d="M44.5 125.1l.5 .4-.5 .5z" fill="#f00"/>
<path d="M43.4 125.5h.1M43.4 125.5h1.6M44.5 125.1l.5 .4-.5 .5z" fill="none" stroke="#f00" stroke-width=".14"/>
<path d="M44.5 128.1l.5 .5-.5 .5z" fill="#f00"/>
<path d="M43.4 128.6h.1M43.4 128.6h1.6M44.5 128.1l.5 .5-.5 .5zM48.1 122.4h.1M48.1 131.7h.1M48.1 122.4v1.6M48.1 130.2v1.5M52.7 127.1h1.6M54.3 127.1h.1" fill="none" stroke="#f00" stroke-width=".14"/>
<path d="M52.7 168.9h.1M60.5 165.8h.1M60.5 165.8l-7.8-3.1v6.2M60.5 165.8l-7.8 3.1" fill="none" stroke="#00f" stroke-width=".14"/>
<path d="M52.3 163.8l.4 .5-.4 .4z" fill="#f00"/>
<path d="M51.2 164.3h.1M51.2 164.3h1.5M52.3 163.8l.4 .5-.4 .4z" fill="none" stroke="#f00" stroke-width=".14"/>
<path d="M50.7 164.8h.1M50.7 163.8l1 1M51.6 163.8l-.9 1M51.7 164.8h.1" fill="none" stroke="#804000" stroke-width=".14"/>
<path d="M52.3 166.9l.4 .4-.4 .5z" fill="#f00"/>
<path d="M51.2 167.3h.1M51.2 167.3h1.5M52.3 166.9l.4 .4-.4 .5zM55.8 170.4h.1M55.8 161.2h.1M55.8 161.2v1.5M55.8 168.9v1.5M60.5 165.8h1.5M62 165.8h.1" fill="none" stroke="#f00" stroke-width=".14"/>
<circle cx="196.8" cy="74.4" r=".59" fill="#00f"/>
<g fill="none" stroke="#00f" stroke-width=".14">
<path d="M195.3 74.4h.9M196.2 74.4h.1"/>
<circle cx="196.8" cy="74.4" r=".59"/>
</g>
<circle cx="196.8" cy="74.4" r=".59" fill="#00f"/>
<g fill="none" stroke="#00f" stroke-width=".14">
<path d="M195.3 74.4h.9M196.2 74.4h.1"/>
<circle cx="196.8" cy="74.4" r=".59"/>
</g>
<path d="M194.8 73.9l.5 .5-.5 .4z" fill="#f00"/>
<path d="M193.7 74.4h.1M193.7 74.4h1.6M194.8 73.9l.5 .5-.5 .4z" fill="none" stroke="#f00" stroke-width=".14"/>
<circle cx="196.8" cy="82.1" r=".59" fill="#00f"/>
<g fill="none" stroke="#00f" stroke-width=".14">
<path d="M195.3 82.1h.9M196.2 82.1h.1"/>
<circle cx="196.8" cy="82.1" r=".59"/>
</g>
<circle cx="196.8" cy="82.1" r=".59" fill="#00f"/>
<g fill="none" stroke="#00f" stroke-width=".14">
<path d="M195.3 82.1h.9M196.2 82.1h.1"/>
<circle cx="196.8" cy="82.1" r=".59"/>
</g>
<path d="M194.8 81.7l.5 .4-.5 .5z" fill="#f00"/>
<g fill="none" stroke="#f00" stroke-width=".14">
<path d="M201.5 57.4h.1M201.5 57.4h1.5M207.7 57.4h1.5M209.2 57.4h.1M201.5 60.5h.1M201.5 60.5h1.5M207.7 60.5h1.5M209.2 60.5h.1M210.8 77.5h.1M210.8 77.5v1.5M193.7 82.1h.1M193.7 82.1h1.6"/>
<path d="M194.8 81.7l.5 .4-.5 .5zM210.8 85.2h.1M210.8 93h.1M210.8 97.6h.1M210.8 83.7v1.5M210.8 93v1.5M210.8 96.1v1.5"/>
</g>
<g fill="none" stroke="#00f" stroke-width=".14">
<path d="M203 57.4h.1M203.5 56.9h.1M203.5 60h.1M203.5 56.9l.9 .9M203.5 56.9l-.5 .5M203.5 60l.9 .9M203.5 60l-.5 .5M204.4 57.8h.1M205.4 56.9h.1M205.4 60h.1M205.4 56.9l.9 .9M205.4 56.9l-1 .9"/>
<path d="M205.4 60l.9 .9M205.4 60l-1 .9M206.3 57.8h.1M207.2 56.9h.1M207.2 60h.1M207.2 56.9l.5 .5M207.2 56.9l-.9 .9M207.2 60l.5 .5M207.2 60l-.9 .9M203 60.5h.1M204.4 60.9h.1M206.3 60.9h.1"/>
<path d="M210.3 79.5h.1M210.3 79.5l.9 .9M210.8 79l-.5 .5M209.4 95.6h2.8M209.4 94.8h2.8M210.3 81.4h.1M210.3 83.2h.1M210.3 81.4l.9 .9M210.3 83.2l.5 .5M210.8 83.7h.1M210.8 94.8h.1M210.8 95.6h.1"/>
<path d="M210.8 94.5v.3M210.8 95.6v.5M211.2 80.4h.1M211.2 82.3h.1M211.2 80.4l-.9 1M211.2 82.3l-.9 .9M212.2 95.6h.1M212.2 94.8h.1"/>
</g>
<circle cx="221.6" cy="58.9" r=".3" fill="#f0f"/>
<circle cx="221.6" cy="58.9" r=".3" fill="none" stroke="#f0f" stroke-width=".14"/>
<circle cx="210.7" cy="88.3" r=".29" fill="#f0f"/>
<circle cx="210.7" cy="88.3" r=".29" fill="none" stroke="#f0f" stroke-width=".14"/>
<circle cx="221.6" cy="60.4" r=".3" fill="#f0f"/>
<circle cx="221.6" cy="60.4" r=".3" fill="none" stroke="#f0f" stroke-width=".14"/>
<circle cx="97.7" cy="58.9" r=".3" fill="#f0f"/>
<circle cx="97.7" cy="58.9" r=".3" fill="none" stroke="#f0f" stroke-width=".14"/>
<circle cx="77.5" cy="58.9" r=".3" fill="#f0f"/>
<circle cx="77.5" cy="58.9" r=".3" fill="none" stroke="#f0f" stroke-width=".14"/>
<circle cx="108.5" cy="86.8" r=".29" fill="#f0f"/>
<circle cx="108.5" cy="86.8" r=".29" fill="none" stroke="#f0f" stroke-width=".14"/>
<circle cx="72.9" cy="127" r=".3" fill="#f0f"/>
<circle cx="72.9" cy="127" r=".3" fill="none" stroke="#f0f" stroke-width=".14"/>
<circle cx="48" cy="111.5" r=".29" fill="#f0f"/>
<circle cx="48" cy="111.5" r=".29" fill="none" stroke="#f0f" stroke-width=".14"/>
<circle cx="77.5" cy="165.8" r=".3" fill="#f0f"/>
<circle cx="77.5" cy="165.8" r=".3" fill="none" stroke="#f0f" stroke-width=".14"/>
<circle cx="55.8" cy="150.3" r=".29" fill="#f0f"/>
<circle cx="55.8" cy="150.3" r=".29" fill="none" stroke="#f0f" stroke-width=".14"/>
<g font-size="3.7" fill="#00f">
<text x="153.1" y="31" transform="rotate(90 153.1 31)">MISC</text>
<text x="161.2" y="44.6" transform="rotate(-90 161.2 44.6)">CLOCKS</text>
<text x="153.1" y="48" transform="rotate(90 153.1 48)">THERMAL</text>
<text x="153.1" y="75.9" transform="rotate(90 153.1 75.9)">PWR MANAGEMENT</text>
<text x="161.2" y="99.8" transform="rotate(-90 161.2 99.8)">JTAG &amp; BPM</text>
</g>
<g font-size="2.9" fill="#00f">
<text x="160.6" y="63.7" transform="rotate(-90 160.6 63.7)">DDR3</text>
<text x="164" y="63.7" transform="rotate(-90 164 63.7)">MISC</text>
</g>
<text font-size="2.9" x="248.1" y="197.9">PROCESSOR(3/7) DDRIII</text>
<text font-size="2.6" x="249.8" y="194.5">Compal Electronics, Inc.</text>
<g font-size="2">
<text x="55.8" y="29.8">For 2nd Generation IntelR Core processor family mobile, the output will be high.</text>
<text x="4.7" y="34.5">C572 should be as close as possible to CPU</text>
<text x="55.8" y="32.3">For Mobile 3rd Generation IntelR Core processor family, the output will be low.</text>
<text x="15.5" y="40.6">Reserved by ESD</text>
<text x="186" y="40.6">Reference Clock for eDP Panel</text>
<text x="240.2" y="53">Width</text>
<text x="249.5" y="53">Spacing</text>
<text x="258.8" y="53">Length</text>
<text x="226.3" y="56.1">SM_RCOMP0</text>
<text x="226.3" y="59.3">SM_RCOMP1</text>
<text x="15.5" y="65.4">Reserved by ESD</text>
<text x="226.3" y="62.4">SM_RCOMP2</text>
<text x="60.5" y="71.6">Reserved by ESD</text>
<text x="85.3" y="70.1">THERMALTRIP# will be asserted when CPU junction</text>
<text x="85.3" y="72.6">temperature exceeds approximately 130 °C</text>
<text x="45" y="80.9">care should be taken to no stub caused by R10</text>
<text x="4.7" y="87.1">C66 should be as close as possible to CPU</text>
<text x="246.4" y="88.7">C573 should be as close as possible to CPU</text>
<text x="252.6" y="85.6">Reserved by ESD</text>
<text x="210.8" y="107.3">Reserved by ESD</text>
<text x="12.4" y="108.8">SM_DRAMPWROK</text>
<text x="12.4" y="146">Buffered Reset to CPU</text>
<text x="186.1" y="194.4">Compal Secret Data</text>
<text x="251.1" y="203.2">Ezel_CX MB_LA-A001P</text>
</g>
<g font-size="2" fill="#00f">
<text x="240.2" y="56.1">20-mil</text>
<text x="240.2" y="59.3">20-mil</text>
<text x="258.8" y="56.1">&lt; 500-mil</text>
<text x="258.8" y="59.3">&lt; 500-mil</text>
<text x="258.8" y="62.4">&lt; 500-mil</text>
</g>
<g font-size="2" fill="#f00">
<text x="249.5" y="56.1">20-mil</text>
<text x="249.5" y="59.3">20-mil</text>
<text x="240.2" y="62.4">15-mil</text>
<text x="249.5" y="62.4">20-mil</text>
</g>
<g font-size="1.7">
<text x="145.1" y="194.3">Security Classification</text>
<text x="148.3" y="197.2">Issued Date</text>
<text x="170.6" y="196.8">2012/07/29</text>
<text x="193" y="197.4">Deciphered Date</text>
<text x="214" y="196.8">Date of EOP</text>
</g>
<g font-size="1.4" fill="#000080">
<text x="130.2" y="26">UCPU1B</text>
<text x="100.7" y="46.2">T1</text>
<text x="103.9" y="46.2">PAD @</text>
<text x="13.5" y="52.7">0.1U_0402_16V7K</text>
<text x="22.1" y="50.8">C572</text>
<text x="72.9" y="55.5">R4</text>
<text x="86.8" y="55.5">62_0402_5%</text>
<text x="100.7" y="57">56_0402_5%</text>
<text x="103.9" y="55.5">R5</text>
<text x="196.2" y="58.6">R7</text>
<text x="196.2" y="57">R6</text>
<text x="210.8" y="58.6">25.5_0402_1%</text>
<text x="210.8" y="57">140_0402_1%</text>
<text x="196.2" y="60.1">R8</text>
<text x="210.8" y="60.1">200_0402_1%</text>
<text x="63.1" y="68.2">0.1U_0402_16V7K</text>
<text x="71.6" y="66.3">C551</text>
<text x="15.1" y="77.5">0.1U_0402_16V7K</text>
<text x="24.4" y="75.6">C66</text>
<text x="198.4" y="75.6">PAD T3</text>
<text x="198.4" y="77.2">PAD T4</text>
<text x="198.4" y="74.1">PAD T2</text>
<text x="263.8" y="77.2">C573</text>
<text x="85.3" y="83.4">R10</text>
<text x="99.2" y="83.4">10K_0402_5%</text>
<text x="198.4" y="80.3">PAD T5</text>
<text x="198.4" y="81.8">PAD T6</text>
<text x="213.3" y="80.3">R9</text>
<text x="213.3" y="82.1">1K_0402_5%</text>
<text x="255.2" y="79">0.1U_0402_16V7K</text>
<text x="213.9" y="94.2">C65 XEMC@</text>
<text x="213.9" y="95.8">0.1U_0402_16V7K</text>
<text x="27.5" y="117.8">0.1U_0402_16V7K</text>
<text x="36" y="115.9">C67</text>
<text x="74.4" y="117.4">R11</text>
<text x="74.4" y="119">200_0402_5%</text>
<text x="130.2" y="114.3">IVY-BRIDGE_BGA1023</text>
<text x="49.7" y="123.7">U15</text>
<text x="49.7" y="131.4">MC74VHC1G09DFT2G_SC70-5</text>
<text x="74.4" y="128.3">R13</text>
<text x="82.2" y="128.3">130_0402_5%</text>
<text x="62.9" y="156.2">C68</text>
<text x="62.9" y="158">0.1U_0402_16V7K</text>
<text x="79.1" y="157.7">R12</text>
<text x="79.1" y="159.3">75_0402_5%</text>
<text x="58.9" y="162.4">U16</text>
<text x="79.1" y="163.9">43_0402_1%</text>
<text x="80.6" y="162.4">R15</text>
<text x="57.4" y="170.1">SN74LVC1G07DCKR_SC70-5</text>
</g>
<g font-size="1.4">
<text x="180.9" y="29.1">J3</text>
<text x="192.7" y="29.9">CLK_CPU_DMI</text>
<text x="204.3" y="29.9">&lt;14&gt;</text>
<text x="88.7" y="34.5">&lt;17&gt;</text>
<text x="93.3" y="34.5">H_SNB_IVB#</text>
<text x="126.7" y="33.8">F49</text>
<text x="180.9" y="30.6">H2</text>
<text x="180.9" y="35.3">AG3</text>
<text x="192.7" y="31.5">CLK_CPU_DMI#</text>
<text x="205.1" y="31.5">&lt;14&gt;</text>
<text x="126.6" y="38.4">C57</text>
<text x="180.9" y="36.9">AG1</text>
<text x="206.6" y="36.1">DPLL_REF_CLK</text>
<text x="206.6" y="37.7">DPLL_REF_CLK#</text>
<text x="219" y="36.1">&lt;14&gt;</text>
<text x="219.7" y="37.7">&lt;14&gt;</text>
<text x="126.6" y="46.1">C49</text>
<text x="15.5" y="50.8">XEMC@</text>
<text x="28.3" y="48.2">1</text>
<text x="28.3" y="53.6">2</text>
<text x="93.3" y="53.2">&lt;37&gt;</text>
<text x="98" y="53.2">H_PECI</text>
<text x="126.7" y="52.4">A48</text>
<text x="180.9" y="52.4">AT30</text>
<text x="203.7" y="53.2">SM_DRAMRST#</text>
<text x="215.7" y="53.2">&lt;6&gt;</text>
<text x="47.9" y="59.2">&lt;37,51&gt;</text>
<text x="54.6" y="59.2">H_PROCHOT#</text>
<text x="61.1" y="56.1">+1.05VS_VTT</text>
<text x="77.2" y="55.5">2</text>
<text x="84.8" y="55.5">1</text>
<text x="102" y="58.5">1</text>
<text x="109.6" y="58.5">2</text>
<text x="126.6" y="58.5">C45</text>
<text x="180.9" y="58.5">BE43</text>
<text x="180.9" y="57">BF44</text>
<text x="201.2" y="58.5">2</text>
<text x="201.2" y="57">2</text>
<text x="208.8" y="58.5">1</text>
<text x="208.8" y="57">1</text>
<text x="77.8" y="63.7">1</text>
<text x="98" y="65.5">&lt;18&gt;</text>
<text x="102.6" y="65.5">H_THRMTRIP#</text>
<text x="126.6" y="64.8">D45</text>
<text x="180.9" y="60.1">BG43</text>
<text x="201.2" y="60.1">2</text>
<text x="208.8" y="60.1">1</text>
<text x="65.1" y="66.3">XEMC@</text>
<text x="77.8" y="69">2</text>
<text x="180.9" y="69.4">N53</text>
<text x="180.9" y="71">N55</text>
<text x="17.6" y="75.6">XEMC@</text>
<text x="29.8" y="73">1</text>
<text x="180.9" y="74">L56</text>
<text x="180.9" y="75.6">L55</text>
<text x="180.9" y="77.1">J58</text>
<text x="195.3" y="75.6">@</text>
<text x="195.3" y="77.2">@</text>
<text x="195.3" y="74.1">@</text>
<text x="209.1" y="72.2">+3VS</text>
<text x="210.4" y="77.9" transform="rotate(-90 210.4 77.9)">1</text>
<text x="257.3" y="77.2">XEMC@</text>
<text x="270" y="74.5">1</text>
<text x="29.8" y="78.4">2</text>
<text x="89.6" y="83.4">2</text>
<text x="97.2" y="83.4">1</text>
<text x="99.5" y="80.9">&lt;15&gt;</text>
<text x="104.2" y="80.9">H_PM_SYNC</text>
<text x="126.6" y="80.3">C48</text>
<text x="180.9" y="80.3">M60</text>
<text x="180.9" y="81.8">L59</text>
<text x="195.3" y="80.3">@</text>
<text x="195.3" y="81.8">@</text>
<text x="270" y="79.9">2</text>
<text x="60.8" y="87.1">&lt;18&gt;</text>
<text x="65.4" y="87.1">H_CPUPWRGD</text>
<text x="126.7" y="86.4">B46</text>
<text x="180.9" y="88">K58</text>
<text x="210.4" y="85.6" transform="rotate(-90 210.4 85.6)">2</text>
<text x="223.3" y="88.6">XDP_DBRESET#</text>
<text x="235.9" y="88.6">&lt;15&gt;</text>
<text x="125.7" y="92.6">BE45</text>
<text x="180.9" y="92.6">G58</text>
<text x="180.9" y="94.2">E55</text>
<text x="180.9" y="95.8">E59</text>
<text x="211.1" y="93.1">1</text>
<text x="126.6" y="100.4">D44</text>
<text x="180.9" y="97.3">G55</text>
<text x="180.9" y="98.8">G59</text>
<text x="180.9" y="100.4">H60</text>
<text x="180.9" y="101.9">J59</text>
<text x="211.1" y="98.5">2</text>
<text x="45.3" y="107.8">+3VALW</text>
<text x="180.9" y="103.5">J61</text>
<text x="42.2" y="113.3">1</text>
<text x="71.3" y="111">+1.5VS</text>
<text x="42.2" y="118.6">2</text>
<text x="72.6" y="115.1" transform="rotate(-90 72.6 115.1)">1</text>
<text x="130.2" y="115.9">@</text>
<text x="15.9" y="125.8">&lt;15&gt;</text>
<text x="20.5" y="125.8">SYS_PWROK</text>
<text x="43.1" y="125.2">1</text>
<text x="47.7" y="122.9" transform="rotate(-90 47.7 122.9)">5</text>
<text x="72.6" y="122.8" transform="rotate(-90 72.6 122.8)">2</text>
<text x="12.8" y="128.9">&lt;15&gt;</text>
<text x="17.4" y="128.9">PM_DRAM_PWRGD</text>
<text x="43.1" y="128.3">2</text>
<text x="53.8" y="126.7">4</text>
<text x="75.6" y="126.7">1</text>
<text x="83.3" y="126.7">2</text>
<text x="47.7" y="132.1" transform="rotate(-90 47.7 132.1)">3</text>
<text x="54.1" y="146.6">+3VS</text>
<text x="60.8" y="153.5">1</text>
<text x="73.2" y="151.2">+1.05VS_VTT</text>
<text x="77.2" y="155.4" transform="rotate(-90 77.2 155.4)">1</text>
<text x="55.5" y="161.6" transform="rotate(-90 55.5 161.6)">5</text>
<text x="60.8" y="158.9">2</text>
<text x="9.8" y="167.6">&lt;17,36,37,42&gt;</text>
<text x="20.5" y="167.6">PLT_RST#</text>
<text x="50.9" y="163.9">1</text>
<text x="50.9" y="167">2</text>
<text x="61.6" y="165.5">4</text>
<text x="77.2" y="163.1" transform="rotate(-90 77.2 163.1)">2</text>
<text x="78.8" y="165.5">1</text>
<text x="86.4" y="165.5">2</text>
<text x="55.5" y="170.8" transform="rotate(-90 55.5 170.8)">3</text>
<text x="238.2" y="196.6">Title</text>
<text x="237.3" y="202.6">Custom</text>
<text x="237.9" y="201.1">Size</text>
<text x="242.5" y="201.1">Document Number</text>
<text x="288.4" y="201.1">Rev</text>
<text x="290.1" y="202.6">1.0</text>
<text x="237.6" y="205.8">Date:</text>
<text x="245" y="205.8">Wednesday, March 13, 2013</text>
<text x="268.6" y="205.8">Sheet</text>
<text x="276" y="205.8">5</text>
<text x="280.7" y="205.8">of</text>
<text x="285.3" y="205.8">64</text>
</g>
<g font-size="1.4" fill="#004080">
<text x="131" y="34.8">PROC_SELECT#</text>
<text x="174.6" y="31.7">BCLK#</text>
<text x="175.4" y="30.1">BCLK</text>
<text x="131" y="39.4">PROC_DETECT#</text>
<text x="167.8" y="37.9">DPLL_REF_CLK#</text>
<text x="168.5" y="36.3">DPLL_REF_CLK</text>
<text x="131" y="47.2">CATERR#</text>
<text x="131" y="53.4">PECI</text>
<text x="168.5" y="53.4">SM_DRAMRST#</text>
<text x="131" y="59.6">PROCHOT#</text>
<text x="169.5" y="59.6">SM_RCOMP[1]</text>
<text x="169.5" y="58">SM_RCOMP[0]</text>
<text x="131" y="65.8">THERMTRIP#</text>
<text x="169.5" y="61.1">SM_RCOMP[2]</text>
<text x="174.3" y="72">PREQ#</text>
<text x="174.4" y="70.4">PRDY#</text>
<text x="176.1" y="76.6">TMS</text>
<text x="176.2" y="75.1">TCK</text>
<text x="131" y="81.3">PM_SYNC</text>
<text x="174.5" y="78.1">TRST#</text>
<text x="176" y="82.8">TDO</text>
<text x="176.7" y="81.3">TDI</text>
<text x="131" y="87.5">UNCOREPWRGOOD</text>
<text x="175.3" y="89">DBR#</text>
<text x="131" y="93.6">SM_DRAMPWROK</text>
<text x="173.7" y="93.6">BPM#[0]</text>
<text x="173.7" y="95.2">BPM#[1]</text>
<text x="131" y="101.4">RESET#</text>
<text x="173.7" y="96.8">BPM#[2]</text>
<text x="173.7" y="98.3">BPM#[3]</text>
<text x="173.7" y="99.9">BPM#[4]</text>
<text x="173.7" y="101.4">BPM#[5]</text>
<text x="173.7" y="103">BPM#[6]</text>
<text x="173.7" y="104.5">BPM#[7]</text>
<text x="45.8" y="126.2">B</text>
<text x="45.8" y="129.3">A</text>
<text x="48.8" y="129.4" transform="rotate(-90 48.8 129.4)">G VCC</text>
<text x="51.1" y="127.8">Y</text>
<text x="53.5" y="164.9">NC</text>
<text x="56.5" y="164.4" transform="rotate(-90 56.5 164.4)">P</text>
<text x="58.8" y="166.5">Y</text>
<text x="53.5" y="168">A</text>
<text x="56.5" y="168.1" transform="rotate(-90 56.5 168.1)">G</text>
</g>
<g font-size="1.4" fill="#f00">
<text x="184.7" y="35.3">DPLL_REF_CLK</text>
<text x="184.7" y="36.9">DPLL_REF_CLK#</text>
<text x="19" y="44.7">H_PECI</text>
<text x="111.9" y="46.2">H_CATERR#</text>
<text x="113.4" y="52.4">H_PECI</text>
<text x="186.3" y="52.4">SM_DRAMRST#</text>
<text x="84" y="58.6">H_PROCHOT#</text>
<text x="111.9" y="58.6">H_PROCHOT#_R</text>
<text x="186.3" y="58.6">SM_RCOMP1</text>
<text x="186.3" y="57.1">SM_RCOMP0</text>
<text x="186.3" y="60.2">SM_RCOMP2</text>
<text x="15.8" y="67.9">H_CPUPWRGD</text>
<text x="256" y="71">SM_DRAMRST#</text>
<text x="186.3" y="74.1">XDP_TCK</text>
<text x="186.3" y="75.6">XDP_TMS</text>
<text x="186.3" y="77.2">XDP_TRST#</text>
<text x="186.3" y="80.3">XDP_TDI</text>
<text x="186.3" y="81.8">XDP_TDO</text>
<text x="110.4" y="86.5">H_CPUPWRGD</text>
<text x="186.3" y="88.1">XDP_DBRESET#</text>
<text x="105.7" y="92.7">PM_DRAM_PWRGD_R</text>
<text x="113.4" y="100.4">BUF_CPU_RST#</text>
<text x="56.1" y="126.8">PM_SYS_PWRGD_BUF</text>
<text x="87.1" y="126.8">PM_DRAM_PWRGD_R</text>
<text x="33.2" y="167">PLT_RST#</text>
<text x="63.9" y="165.5">BUFO_CPU_RST#</text>
<text x="90.2" y="165.5">BUF_CPU_RST#</text>
</g>
<g font-size="1.2">
<text x="145.2" y="203.3">DEPARTMENT EXCEPT AS AUTHORIZED BY COMPAL ELECTRONICS, INC. NEITHER THIS SHEET NOR THE INFORMATION IT CONTAINS</text>
<text x="145.2" y="201.8">AND TRADE SECRET INFORMATION. THIS SHEET MAY NOT BE TRANSFERED FROM THE CUSTODY OF THE COMPETENT DIVISION OF R&amp;D</text>
<text x="145.2" y="200.4">THIS SHEET OF ENGINEERING DRAWING IS THE PROPRIETARY PROPERTY OF COMPAL ELECTRONICS, INC. AND CONTAINS CONFIDENTIAL</text>
<text x="145.2" y="204.7">MAY BE USED BY OR DISCLOSED TO ANY THIRD PARTY WITHOUT PRIOR WRITTEN CONSENT OF COMPAL ELECTRONICS, INC.</text>
</g>
<g font-size="1.1">
<text x="30.7" y="1.2">A</text>
<text x="89" y="1.2">B</text>
<text x="147.2" y="1.2">C</text>
<text x="205.5" y="1.2">D</text>
<text x="263.7" y="1.2">E</text>
<text x=".5" y="28.3">1</text>
<text x="293.3" y="28.3">1</text>
<text x=".5" y="79.8">2</text>
<text x="293.3" y="79.8">2</text>
<text x=".5" y="131.3">3</text>
<text x="293.3" y="131.3">3</text>
<text x=".5" y="182.8">4</text>
<text x="293.3" y="182.8">4</text>
<text x="30.7" y="208.8">A</text>
<text x="89" y="208.8">B</text>
<text x="147.2" y="208.8">C</text>
<text x="205.5" y="208.8">D</text>
<text x="263.7" y="208.8">E</text>
</g>
</svg>
